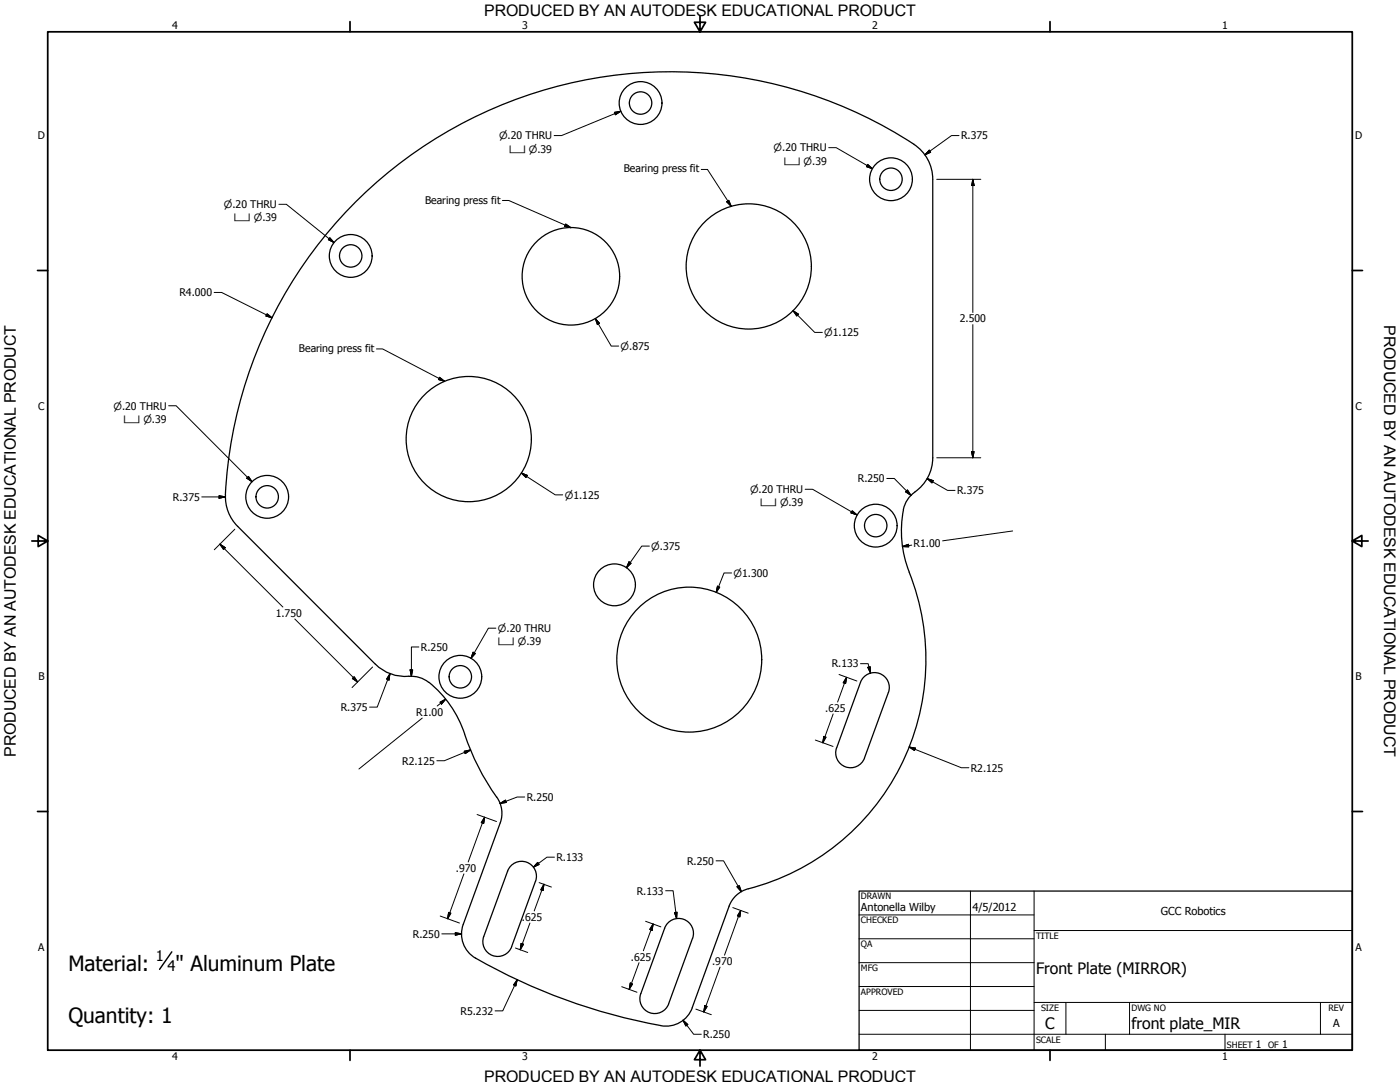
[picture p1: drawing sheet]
<svg xmlns="http://www.w3.org/2000/svg" width="559mm" height="432mm" viewBox="0 0 559 432" stroke-linecap="round" stroke-linejoin="round" font-family="sans-serif">
<!-- layer: Visible (ANSI) -->
<g fill="none" stroke="#000" stroke-width=".51">
<path d="M364.7 57.6a16.7 16.7 0 0 1 7.6 14v111.1a17.8 17.8 0 0 1-8.6 14.9l-2.2 3.1-.9 2.7M364.8 57.6a177.8 177.8 0 0 0-274.8 139.8M90 197.4a16.7 16.7 0 0 0 4.9 12.7l55 55M360.6 203.4a46.5 46.5 0 0 0 3.5 28.1 94.5 94.5 0 0 1-65.4 123.2M149.9 265.1a16.7 16.7 0 0 0 13.3 4.8M163.2 269.9a11.1 11.1 0 0 1 7.9 2.4M171.2 272.3a46.1 46.1 0 0 1 15.3 23.8 103 103 0 0 0 12.8 23.7 11.1 11.1 0 0 1 .4 8.6l-14.8 40.5a11.1 11.1 0 0 0 4.9 13.5 226 226 0 0 0 76.5 27.1 11.1 11.1 0 0 0 10-7.3l14.7-40.6a11.1 11.1 0 0 1 7.7-6.9M354.6 276.4l-9.5 26.1a5.9 5.9 0 0 1-7.6 3.5 5.9 5.9 0 0 1-3.6-7.6M354.6 276.4a5.9 5.9 0 0 0-3.5-7.6 5.9 5.9 0 0 0-7.7 3.5l-9.5 26.1M202.6 347.6l-9.5 26.1a5.9 5.9 0 0 0 3.5 7.6 5.9 5.9 0 0 0 7.6-3.5l9.5-26.1a5.9 5.9 0 0 0-3.5-7.6 5.9 5.9 0 0 0-7.6 3.5M266.8 368.1a5.9 5.9 0 0 1 7.3-.6 5.9 5.9 0 0 1 2.3 7l-9.5 26.1a5.9 5.9 0 0 1-7.6 3.5 5.9 5.9 0 0 1-3.5-7.6l9.5-26.1z"/>
<circle cx="255.7" cy="41.1" r="8.5"/>
<circle cx="255.7" cy="41.1" r="4.5"/>
<circle cx="355.6" cy="71.5" r="8.5"/>
<circle cx="355.6" cy="71.5" r="4.5"/>
<circle cx="140" cy="102.1" r="8.5"/>
<circle cx="140" cy="102.1" r="4.5"/>
<circle cx="227.9" cy="110.3" r="19.5"/>
<circle cx="298.9" cy="106.3" r="25"/>
<circle cx="187.1" cy="175.2" r="25"/>
<circle cx="106.6" cy="198.3" r="8.5"/>
<circle cx="106.6" cy="198.3" r="4.5"/>
<circle cx="349.5" cy="209.8" r="8.5"/>
<circle cx="349.5" cy="209.8" r="4.5"/>
<circle cx="245.3" cy="233.4" r="8.4"/>
<circle cx="183.7" cy="270.1" r="8.5"/>
<circle cx="183.7" cy="270.1" r="4.5"/>
<circle cx="275.1" cy="263.2" r="28.9"/>
</g>
<!-- layer: Border (ANSI) -->
<g fill="none" stroke="#000" stroke-width=".7">
<path d="M19 12.7h520.8v406.4h-520.8zM139.7 8.6v4.1M279.4 6.3v6.4l-2.2-3.8h4.4l-2.2 3.8M419.1 8.6v4.1M15 107.9h4M539.8 107.9h4M12.7 215.9h6.3l-3.8-2.2v4.4l3.8-2.2M539.8 215.9l3.8 2.2v-4.4l-3.8 2.2h6.3M15 323.8h4M539.8 323.8h4M139.7 419.1v4.1M279.4 419.1l2.2 3.8h-4.4l2.2-3.8v6.3"/>
<path d="M419.1 419.1v4.1"/>
</g>
<!-- layer: Title (ANSI) -->
<g fill="none" stroke="#000" stroke-width=".4">
<path d="M387.3 355.6v63.5M412.7 355.6v63.5M342.9 365.1h69.8M342.9 374.6h69.8M412.7 371.3h127.1M342.9 384.2h69.8M342.9 393.7h69.8M342.9 412.7h196.9M342.9 403.2h69.8M412.7 400h127.1M425.4 400v12.7M441.2 412.7v6.4"/>
<path d="M450.8 400v12.7M488.9 412.7v6.4M527 400v12.7"/>
</g>
<path d="M342.9 355.6h196.9v63.5h-196.9z" fill="none" stroke="#000" stroke-width=".51"/>
<!-- layer: Symbol (ANSI) -->
<path d="M68.6 379.9l-4.9 6.9" fill="none" stroke="#000" stroke-width=".57"/>
<!-- layer: Dimension (ANSI) -->
<g fill="none" stroke="#000" stroke-width=".4">
<path d="M370.9 59.9l.6 .9-2.3 1zM382.8 54.1h-3l-10.6 7.7M373.9 71.6h17.6M388.3 71.6l.5 2.4h-1zM388.3 71.6v53.1M85.5 116.7h3l20.1 10.1M106.6 125.2l2 1.6-2.4-.7zM237.6 127.1l1.7 1.9-.9 .5zM237.6 127.1l6.4 11h3M316.5 124l2.2 1.4-.7 .7zM316.5 124l8.7 8.7h3M388.3 129.5v53.2"/>
<path d="M80.5 198.3h9.5M87.4 197.8l2.6 .5-2.6 .5zM208.1 188.8l2.4 .9-.6 .9zM208.1 188.8l13.5 8.7h3M353.9 190.9h3l6.7 6.8M362.2 195.5l1.4 2.2-2.1-1.4zM370.1 191l2.4 .8-.5 .9zM370.1 191l8.1 4.7h3M373.9 182.7h17.6M387.8 180.2h1l-.5 2.5zM87.8 217.2l2.1 1.4-.7 .7zM87.8 217.2l25.1 25.1"/>
<path d="M93.7 211.2l-8.2 8.2M259.2 217.9h-3l-6.1 8.7M360.2 218.1l2.4-.9 .1 1zM363.9 217.6l-3.7 .5M404.2 211.9l-28 3.9M251.1 224.2l.8 .6-1.8 1.8zM286.4 233.9l.9 .4-1.4 2.1zM292 228.7h-3l-3.1 7.7M117.7 247l25 25.2M167.2 258.2h-3v11.7M141.4 270.1l1.3 2.1-2-1.4zM148.7 266.2l-8.2 8.2"/>
<path d="M155.6 268.9l-.3 2.5-1-.4zM155.6 268.9l-5 13.3h-3.1M163.7 267.3h1l-.5 2.6zM177.9 279l-3.4 2.7M334.9 269.2l7.1 2.6M337.9 270.3l-.4 2.5-1-.3zM337.9 270.3l-3.6 9.9M343.5 264.9h3l1 3.7M346.4 266.3l.9-.2 .2 2.5zM168.5 286.6l-25.2 20.3M175.6 280.2l2.3-1.2-1.7 2zM185.3 299.8l2.5-.5-2.1 1.4z"/>
<path d="M187.8 299.3l-10.4 4.3h-3M325.4 295.3l7.1 2.6M328.8 293.9l.9 .3-1.3 2.2zM332.5 284.9l-4.1 11.5M362.9 298.1l2.5 .5-.4 .9zM362.9 298.1l20.8 8.3h3M209.4 318.1h-3l-6.8 2.6M190.4 325.1l7.8 2.8M193.4 326.1l-.4 2.5-.9-.3zM193.4 326.1l-6.5 17.9M199.6 320.7l2.1-1.4 .4 .9zM185.2 348.7l-6.5 17.9"/>
<path d="M214.6 344.2l.6 .8-2.3 1.1zM215.2 352.2l4.9 1.8M217.1 352.9l-.4 2.5-.9-.3zM217.1 352.9l-3.9 10.6M221.3 342.1h-3l-5.4 4M265.7 355.5h3l1.4 11.1M285.8 343.5h3l7.1 12.4M294.2 353.9l.9-.5 .8 2.5zM175.7 365.6l7.7 2.8M176.3 372.7h7.9M179.1 364.1l.9 .3-1.3 2.2zM181.7 372.2l2.5 .5-2.5 .5z"/>
<path d="M205.7 378.3l4.9 1.8M208 376.5l1 .3-1.4 2.2zM211.5 368.4l-3.9 10.6M257.7 367.7l6.1 2.2M260.7 368.7l-.4 2.6-1-.4zM260.7 368.7l-3.9 10.7M269.2 364.2l1.1-.2-.2 2.6zM292.5 362.2l6.1 2.2M295.7 363.3l-.4 2.6-1-.4zM295.7 363.3l-6.5 17.9M206.4 391l-.5 2.4-.9-.3zM206.4 391l-5.7 12.4h-3.1"/>
<path d="M248.2 393.8l6.1 2.2M251.6 392.3l.9 .4-1.4 2.1zM255.1 384.2l-4 10.6M287.4 386l-6.5 17.9M272.6 407.2l1.9 1.7-.8 .5zM272.6 407.2l4.3 5.5h3M277.7 402.7l6.2 2.2M281.3 401.3l1 .3-1.4 2.3z"/>
</g>
<g fill="#000" stroke="#000" stroke-width=".4">
<path d="M370.9 59.9l-1.7 1.9zM370.9 59.9l.6 .9-2.3 1zM388.3 71.6l.5 2.4zM388.3 71.6l.5 2.4h-1zM106.2 126.1l2.4 .7zM106.6 125.2l2 1.6-2.4-.7zM237.6 127.1l1.7 1.9zM237.6 127.1l1.7 1.9-.9 .5zM316.5 124l2.2 1.4zM316.5 124l2.2 1.4-.7 .7zM87.4 198.8l2.6-.5zM87.4 197.8l2.6 .5-2.6 .5z"/>
<path d="M208.1 188.8l2.4 .9zM208.1 188.8l2.4 .9-.6 .9zM361.5 196.3l2.1 1.4zM362.2 195.5l1.4 2.2-2.1-1.4zM370.1 191l2.4 .8zM370.1 191l2.4 .8-.5 .9zM387.8 180.2l.5 2.5zM387.8 180.2h1l-.5 2.5zM87.8 217.2l2.1 1.4zM87.8 217.2l2.1 1.4-.7 .7zM360.2 218.1l2.4-.9zM360.2 218.1l2.4-.9 .1 1z"/>
<path d="M251.1 224.2l-1 2.4zM251.1 224.2l.8 .6-1.8 1.8zM286.4 233.9l-.5 2.5zM286.4 233.9l.9 .4-1.4 2.1zM140.7 270.8l2 1.4zM141.4 270.1l1.3 2.1-2-1.4zM155.6 268.9l-.3 2.5zM155.6 268.9l-.3 2.5-1-.4zM163.7 267.3l.5 2.6zM163.7 267.3h1l-.5 2.6zM337.9 270.3l-.4 2.5zM337.9 270.3l-.4 2.5-1-.3z"/>
<path d="M346.4 266.3l1.1 2.3zM346.4 266.3l.9-.2 .2 2.5zM177.9 279l-1.7 2zM175.6 280.2l2.3-1.2-1.7 2zM328.8 293.9l-.4 2.5zM328.8 293.9l.9 .3-1.3 2.2zM362.9 298.1l2.5 .5zM362.9 298.1l2.5 .5-.4 .9zM185.7 300.7l2.1-1.4zM185.3 299.8l2.5-.5-2.1 1.4zM199.6 320.7l2.1-1.4zM199.6 320.7l2.1-1.4 .4 .9z"/>
<path d="M193.4 326.1l-.4 2.5zM193.4 326.1l-.4 2.5-.9-.3zM214.6 344.2l-1.7 1.9zM214.6 344.2l.6 .8-2.3 1.1zM217.1 352.9l-.4 2.5zM217.1 352.9l-.4 2.5-.9-.3zM294.2 353.9l1.7 2zM294.2 353.9l.9-.5 .8 2.5zM179.1 364.1l-.4 2.5zM179.1 364.1l.9 .3-1.3 2.2zM181.7 373.2l2.5-.5zM181.7 372.2l2.5 .5-2.5 .5z"/>
<path d="M208 376.5l-.4 2.5zM208 376.5l1 .3-1.4 2.2zM260.7 368.7l-.4 2.6zM260.7 368.7l-.4 2.6-1-.4zM269.2 364.2l.9 2.4zM269.2 364.2l1.1-.2-.2 2.6zM295.7 363.3l-.4 2.6zM295.7 363.3l-.4 2.6-1-.4zM206.4 391l-.5 2.4zM206.4 391l-.5 2.4-.9-.3zM251.6 392.3l-.5 2.5zM251.6 392.3l.9 .4-1.4 2.1z"/>
<path d="M272.6 407.2l1.9 1.7zM272.6 407.2l1.9 1.7-.8 .5zM281.3 401.3l-.4 2.6zM281.3 401.3l1 .3-1.4 2.3z"/>
</g>
<!-- layer: Symbol (ANSI) -->
<g fill="none" stroke="#000" stroke-width=".4">
<path d="M245.2 44.8l2.6-.4-2.2 1.4zM247.8 44.4l-23.6 9.7h-3M330.8 58.9h3l14.4 8.4M279.9 67.6h2.5l9.4 14.7M346.3 65.6l1.9 1.7-2.4-.8zM111.3 81.5h3l19 15.3M131.6 94.9l1.7 1.9-2.2-1.2zM200.5 80h2.6l24.8 10.9M225.8 89.4l2.1 1.5-2.5-.6zM290.1 80.5l.8-.6 .9 2.4zM150.2 139.3h2.5l24.7 12.8M175.5 150.6l1.9 1.5-2.4-.7z"/>
<path d="M67.3 161.9h3l30.3 30.3M99.2 190.1l1.4 2.1-2.1-1.4zM321.4 195.3h3l17.7 10.2M340.2 203.8l1.9 1.7-2.4-.8zM197.9 250.7h-3l-6.9 12M188.8 260.3l.9 .5-1.7 1.9z"/>
</g>
<g fill="#000" stroke="#000" stroke-width=".4">
<path d="M245.6 45.8l2.2-1.4zM245.2 44.8l2.6-.4-2.2 1.4zM345.8 66.5l2.4 .8zM346.3 65.6l1.9 1.7-2.4-.8zM131.1 95.6l2.2 1.2zM131.6 94.9l1.7 1.9-2.2-1.2zM225.4 90.3l2.5 .6zM225.8 89.4l2.1 1.5-2.5-.6zM290.1 80.5l1.7 1.8zM290.1 80.5l.8-.6 .9 2.4zM175 151.4l2.4 .7zM175.5 150.6l1.9 1.5-2.4-.7z"/>
<path d="M98.5 190.8l2.1 1.4zM99.2 190.1l1.4 2.1-2.1-1.4zM339.7 204.7l2.4 .8zM340.2 203.8l1.9 1.7-2.4-.8zM188.8 260.3l-.8 2.4zM188.8 260.3l.9 .5-1.7 1.9z"/>
</g>
<g font-size="8.4">
<text x="27.3" y="387.7">Material:</text>
<text x="70" y="387.7">&quot; Aluminum Plate</text>
<text x="27.3" y="408.4">Quantity: 1</text>
</g>
<g font-size="6.4">
<text x="552.4" y="129.8" transform="rotate(90 552.4 129.8)">PRODUCED BY AN AUTODESK EDUCATIONAL PRODUCT</text>
<text x="6.3" y="302" transform="rotate(-90 6.3 302)">PRODUCED BY AN AUTODESK EDUCATIONAL PRODUCT</text>
</g>
<g font-size="6.3">
<text x="193.3" y="6.3">PRODUCED BY AN AUTODESK EDUCATIONAL PRODUCT</text>
<text x="413.5" y="388.6">Front Plate (MIRROR)</text>
<text x="417.2" y="410.6">C</text>
<text x="451.6" y="410.7">front plate_MIR</text>
<text x="193.3" y="431.8">PRODUCED BY AN AUTODESK EDUCATIONAL PRODUCT</text>
</g>
<g font-size="5.8">
<text x="62.2" y="383.3">1</text>
<text x="66.9" y="387.7">4</text>
</g>
<g font-size="4.4">
<text x="343.7" y="363.5">Antonella Wilby</text>
<text x="388.1" y="363.7">4/5/2012</text>
<text x="463.4" y="365.1">GCC Robotics</text>
<text x="532.1" y="409.9">A</text>
</g>
<g font-size="4.2">
<text x="68.7" y="11.7">4</text>
<text x="208.4" y="11.7">3</text>
<text x="348.1" y="11.7">2</text>
<text x="487.8" y="11.7">1</text>
<text x="15.1" y="55.5">D</text>
<text x="383.6" y="55.6">R.375</text>
<text x="540.9" y="55.5">D</text>
<text x="249" y="68.8">Bearing press fit</text>
<text x="169.7" y="81.2">Bearing press fit</text>
<text x="71.6" y="118.2">R4.000</text>
<text x="383.1" y="128.7">2.500</text>
<text x="119.3" y="140.4">Bearing press fit</text>
<text x="15.2" y="163.4">C</text>
<text x="541" y="163.4">C</text>
<text x="342.4" y="192.5">R.250</text>
<text x="382" y="197.2">R.375</text>
<text x="69" y="199.8">R.375</text>
<text x="364.7" y="218.2">R1.00</text>
<text x="110" y="246.2">1.750</text>
<text x="168" y="259.7">R.250</text>
<text x="332" y="266.4">R.133</text>
<text x="15.3" y="271.4">B</text>
<text x="541.1" y="271.4">B</text>
<text x="136" y="283.7">R.375</text>
<text x="166.1" y="285.7">R1.00</text>
<text x="329.4" y="284.1">.625</text>
<text x="160.5" y="305.1">R2.125</text>
<text x="387.5" y="307.9">R2.125</text>
<text x="210.2" y="319.6">R.250</text>
<text x="182" y="347.9">.970</text>
<text x="222.1" y="343.6">R.133</text>
<text x="274.3" y="345.1">R.250</text>
<text x="254.1" y="357">R.133</text>
<text x="208.3" y="367.5">.625</text>
<text x="164.8" y="374.2">R.250</text>
<text x="15.2" y="379.3">A</text>
<text x="251.8" y="383.3">.625</text>
<text x="541" y="379.3">A</text>
<text x="284.2" y="385.1">.970</text>
<text x="183.8" y="404.9">R5.232</text>
<text x="280.7" y="414.3">R.250</text>
<text x="501.3" y="418.3">1</text>
<text x="511.8" y="418.3">1</text>
<text x="68.7" y="423.2">4</text>
<text x="208.4" y="423.2">3</text>
<text x="348.1" y="423.2">2</text>
<text x="487.8" y="423.2">1</text>
</g>
<g font-size="4">
<text x="199.2" y="55.6">⌀.20 THRU</text>
<text x="203.2" y="61">⌴ ⌀.39</text>
<text x="308.8" y="60.5">⌀.20 THRU</text>
<text x="312.8" y="65.8">⌴ ⌀.39</text>
<text x="89.3" y="83.1">⌀.20 THRU</text>
<text x="93.3" y="88.4">⌴ ⌀.39</text>
<text x="329" y="134.1">⌀1.125</text>
<text x="247.7" y="139.6">⌀.875</text>
<text x="45.3" y="163.4">⌀.20 THRU</text>
<text x="49.3" y="168.8">⌴ ⌀.39</text>
<text x="299.4" y="196.8">⌀.20 THRU</text>
<text x="225.4" y="198.9">⌀1.125</text>
<text x="303.4" y="202.1">⌴ ⌀.39</text>
<text x="260" y="219.4">⌀.375</text>
<text x="292.8" y="230.1">⌀1.300</text>
<text x="198.8" y="252.2">⌀.20 THRU</text>
<text x="198.8" y="257.6">⌴ ⌀.39</text>
</g>
<g font-size="3.5">
<text x="343.7" y="358.9">DRAWN</text>
<text x="343.7" y="368.5">CHECKED</text>
<text x="413.5" y="374.6">TITLE</text>
<text x="343.7" y="378">QA</text>
<text x="343.7" y="387.5">MFG</text>
<text x="343.7" y="397.1">APPROVED</text>
<text x="415.5" y="403.4">SIZE</text>
<text x="451.6" y="403.4">DWG NO</text>
<text x="530.3" y="403.4">REV</text>
<text x="413.5" y="416.1">SCALE</text>
<text x="489.7" y="418.3">SHEET</text>
<text x="506.2" y="418.3">OF</text>
</g>
</svg>
